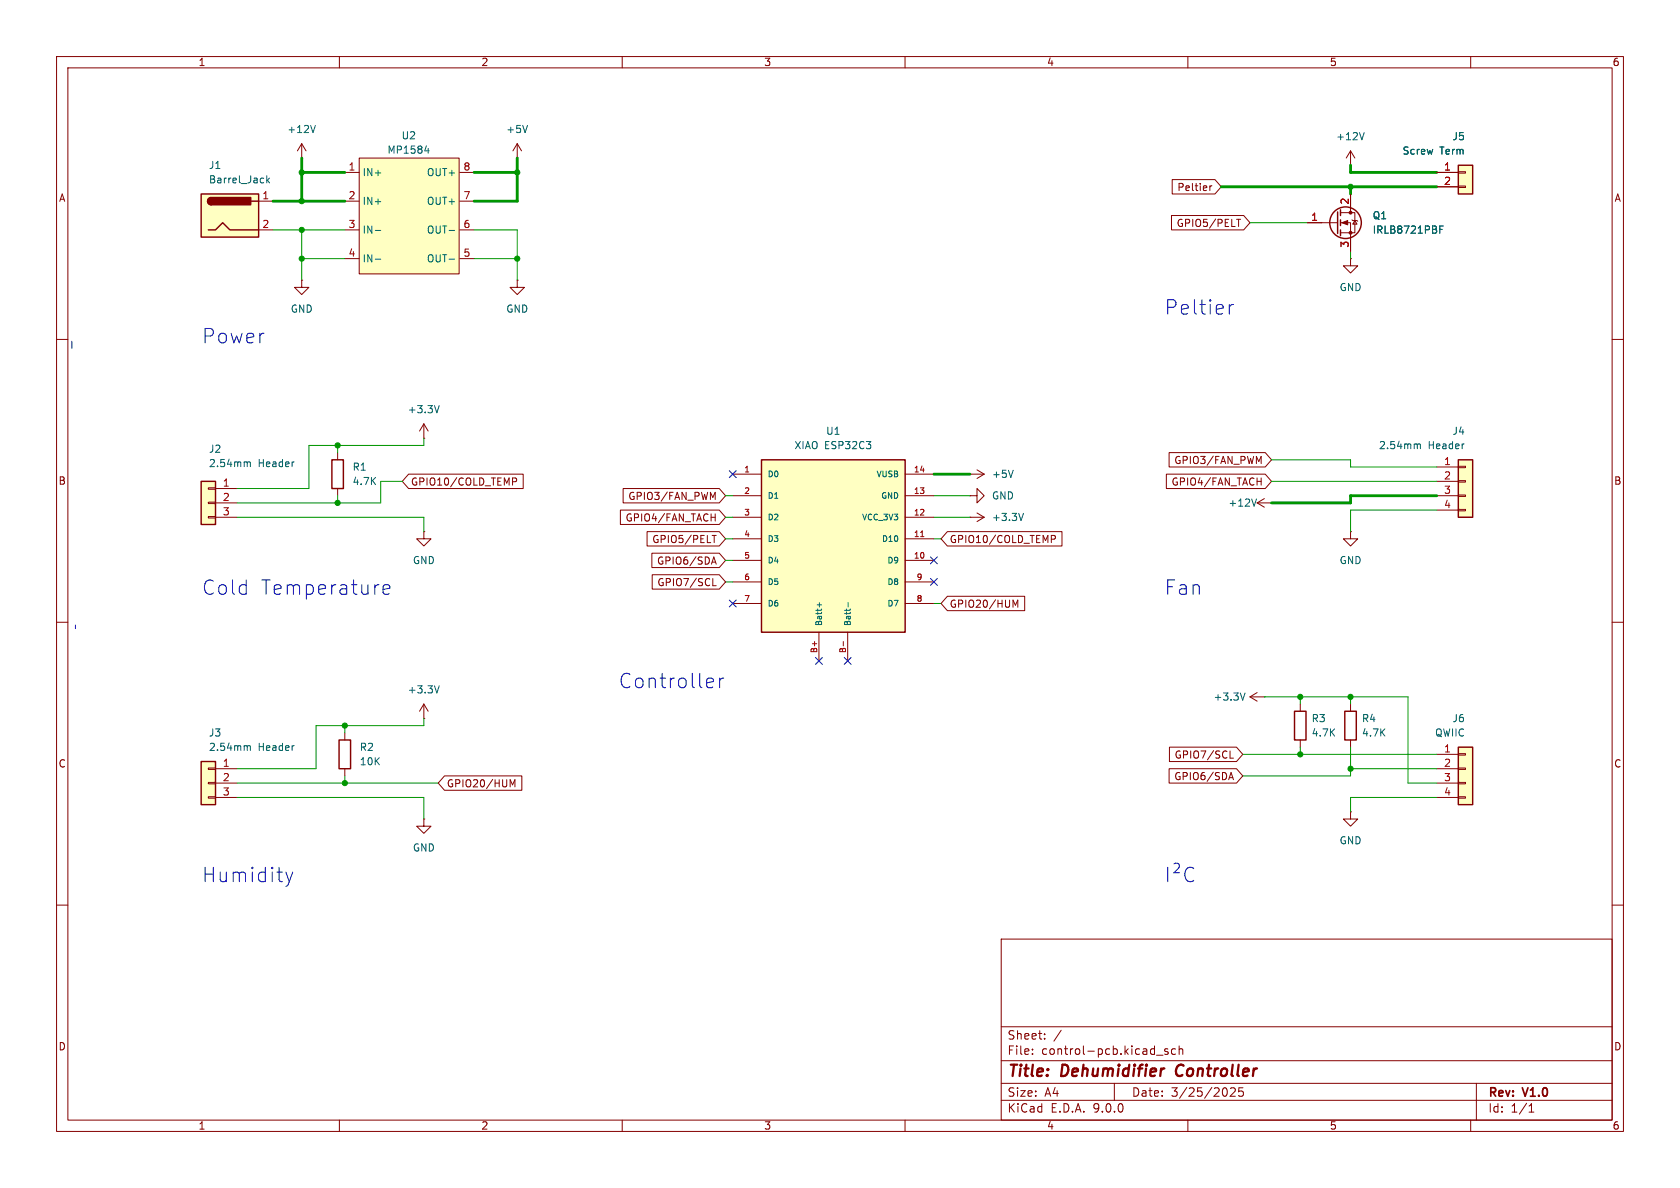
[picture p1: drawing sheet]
<svg xmlns="http://www.w3.org/2000/svg" width="297mm" height="210mm" viewBox="0 0 297 210" stroke-linecap="round" stroke-linejoin="round" font-family="sans-serif">
<g fill="none" stroke="#840000" stroke-width=".18">
<path d="M10 10h277v190h-277zM12 12h273v186h-273zM60 10v2M110 10v2M160 10v2M210 10v2M260 10v2M10 60h2M285 60h2M171.4 83.8h.1M171.4 83.8h2.6M172.7 83.1l1.3 .7"/>
<path d="M174 83.8l-1.3 .8M10 110h2M285 110h2M61 129.5v1.3M61 135.9v1.3M238.8 124.5v1.2M238.8 130.8v1.3M238.8 143.5v1.3h1.2l-1.2 1.3-1.3-1.3h1.3M238.8 143.5h.1M10 160h2M177 166h108v32h-108zM285 160h2"/>
<path d="M60 198v2M110 198v2M160 198v2M177 194.5h108M177 191.5h108M177 187.5h108M177 181.5h108M182.5 186.3v.1M182.5 185.5v.1M184.7 183.6v.1M184.7 182.8v.1M187.6 182.1l-1.3 2"/>
<path d="M197 191.5v3M204.5 186.5h1.1M206.5 185.5l-.4-.1-.2 .2 .1 .2 .5 .2v.3h-.6M207.8 185.5l-.4-.1-.3 .3v.4l.1 .2h.6M208.5 185.5l.2-.1 .3 .1 .1 .9M208.5 184.9v1.5M210 198v2M216.9 192.6v.9M217.5 192.4l.6-.1 .2 .1 .1 .3-.9 1.1h.9M219.7 192.3h-.7v.7l.2-.1h.5l.1 .3-.1 .5-.2 .1-.5-.1M260 198v2M261 191.5v6.5"/>
<path d="M270.3 196.6h.9M270.3 195.5l.4-.4v1.5"/>
</g>
<path d="M208.2 188.5a1.27 1.27 0 0 0 0 1.6" fill="none" stroke="#840000" stroke-width=".4"/>
<path d="M59.9 130.8h2.1v5.1h-2.1zM237.7 125.7h2.1v5.1h-2.1z" fill="none" stroke="#840000" stroke-width=".25"/>
<path d="M179.1 83.1l-.4 1.3" fill="none" stroke="#006464" stroke-width=".18"/>
<path d="M35.6 134.6h2.5v7.6h-2.5z" fill="#ffffc2"/>
<path d="M35.6 134.6h2.5v7.6h-2.5z" fill="none" stroke="#840000" stroke-width=".25"/>
<path d="M36.8 135.8h1.3v.2h-1.3zM36.8 138.3h1.3v.3h-1.3zM38.1 135.9h3.8M38.1 138.4h3.8M36.8 140.8h1.3v.3h-1.3zM38.1 141h3.8" fill="none" stroke="#840000" stroke-width=".18"/>
<path d="M43.7 132l.2-.2 .3 .1 .1 .8" fill="none" stroke="#006464" stroke-width=".18"/>
<path d="M257.8 81.3h2.5v10.1h-2.5z" fill="#ffffc2"/>
<g fill="none" stroke="#840000" stroke-width=".25">
<path d="M236.5 37.5v3.8M237 37.1v1M237 38.9v1M237 40.6v1.1M257.8 81.3h2.5v10.1h-2.5z"/>
<circle cx="237.9" cy="39.4" r="2.79"/>
</g>
<g fill="none" stroke="#840000" stroke-width=".18">
<path d="M231.1 39.4h5.4M237 37.6h2.5v3.5h-2.5M237 39.4h1.8v5.1M238.8 29.2h.1M238.8 26.7v2.5M238.8 34.3v3.3M238.8 26.7l-.8 1.2M238.8 26.7l.7 1.2M239 38.9l.1 .1h.8l.1 .1M239.5 39l.4 .6h-.8zM74.9 77.5h.1M74.9 74.9l-.7 1.3"/>
<path d="M74.9 74.9l.8 1.3M74.9 74.9v2.6M171.4 87.6h1.3v-1.2l1.3 1.2-1.3 1.3v-1.3M171.4 87.6h.1M171.4 91.4h.1M171.4 91.4h2.6M172.7 90.7l1.3 .7M174 91.4l-1.3 .8M222.2 88.9l1.3 .8M222.2 88.9h2.6M223.5 88.1l-1.3 .8M224.8 88.9h.1"/>
<path d="M254 82.6h3.8M254 85.1h3.8M254 87.6h3.8M254 90.2h3.8M257.8 82.4h1.3v.3h-1.3zM257.8 85h1.3v.2h-1.3zM257.8 87.5h1.3v.3h-1.3zM257.8 90h1.3v.3h-1.3zM74.9 144.8v1.3h1.3l-1.3 1.2-1.2-1.2h1.2M74.9 144.8h.1"/>
</g>
<path d="M241.2 23.4l-.4 1.3M255.1 39.9h-.6v1.3M254.5 40.6h.5M77.7 71.7l-.5 1.3M250.6 78.7l.1-.2h.3l.1 .8M180.9 90.7l-.4 1.3M222.1 88.2l-.4 1.3" fill="none" stroke="#006464" stroke-width=".18"/>
<g fill="#840000" stroke="#840000" stroke-width=".18">
<path d="M237.2 39.4l1.1-.4v.8z"/>
<circle cx="238.8" cy="37.6" r=".25"/>
<circle cx="238.8" cy="41.1" r=".25"/>
</g>
<path d="M257.8 29.2h2.5v5.1h-2.5z" fill="#ffffc2"/>
<path d="M257.8 29.2h2.5v5.1h-2.5z" fill="none" stroke="#840000" stroke-width=".25"/>
<path d="M254 30.5h3.8M254 33h3.8M257.8 30.4h1.3v.2h-1.3zM257.8 32.9h1.3v.2h-1.3zM91.4 49.5v1.3h1.3l-1.3 1.3-1.2-1.3h1.2M91.4 49.5h.1M238.8 45.7v1.3h1.2l-1.2 1.3-1.3-1.3h1.3M238.8 45.7h.1M74.9 94v1.3h1.3l-1.3 1.2-1.2-1.2h1.2M74.9 94h.1" fill="none" stroke="#840000" stroke-width=".18"/>
<path d="M257.8 132.1h2.5v10.1h-2.5z" fill="#ffffc2"/>
<path d="M257.8 132.1h2.5v10.1h-2.5z" fill="none" stroke="#840000" stroke-width=".25"/>
<path d="M254 133.4h3.8M254 135.9h3.8M254 138.4h3.8M257.8 133.2h1.3v.3h-1.3zM257.8 135.8h1.3v.2h-1.3zM257.8 138.3h1.3v.3h-1.3zM254 141h3.8M257.8 140.8h1.3v.3h-1.3z" fill="none" stroke="#840000" stroke-width=".18"/>
<path d="M35.6 85.1h2.5v7.6h-2.5z" fill="#ffffc2"/>
<path d="M35.6 85.1h2.5v7.6h-2.5zM228.9 125.7h2v5.1h-2z" fill="none" stroke="#840000" stroke-width=".25"/>
<g fill="none" stroke="#840000" stroke-width=".18">
<path d="M53.3 49.5v1.3h1.3l-1.3 1.3-1.2-1.3h1.2M53.3 49.5h.1M36.8 86.2h1.3v.3h-1.3zM36.8 88.8h1.3v.2h-1.3zM36.8 91.3h1.3v.3h-1.3zM38.1 86.4h3.8M38.1 88.9h3.8M38.1 91.4h3.8M221 123.2l1.2 .8M221 123.2h2.5M222.2 122.4l-1.2 .8M223.5 123.2h.1"/>
<path d="M229.9 124.5v1.2M229.9 130.8v1.3"/>
</g>
<path d="M43.7 81.8l.2-.2 .3 .1 .1 .8M220.1 122.5l-.4 1.3" fill="none" stroke="#006464" stroke-width=".18"/>
<path d="M35.6 34.3h10.1v7.6h-10.1z" fill="#ffffc2"/>
<path d="M35.6 34.3h10.1v7.6h-10.1zM37.3 34.9a.64 .64 0 0 0-.6 .7 .64 .64 0 0 0 .6 .6M44.4 35.6h1.3M36.8 40.6h1.3l1.3-1.2 1.2 1.2h5.1" fill="none" stroke="#840000" stroke-width=".25"/>
<g fill="#840000" stroke="#840000" stroke-width=".25">
<path d="M36.9 35.1l.4-.2v1.3a.63 .63 0 0 1-.5-.4 .63 .63 0 0 1 .1-.7z"/>
<path d="M37.3 34.9h7v1.3h-7z"/>
</g>
<path d="M45.7 35.6h2.6M45.7 40.6h2.6" fill="none" stroke="#840000" stroke-width=".18"/>
<path d="M47.2 31.1v1.2M47.3 31.8l.3 .5M47.6 31.5l-.4 .5" fill="none" stroke="#006464" stroke-width=".18"/>
<path d="M134.6 81.3h25.4v30.5h-25.4z" fill="#ffffc2"/>
<path d="M58.7 81.3h2v5.1h-2zM134.6 81.3h25.4v30.5h-25.4z" fill="none" stroke="#840000" stroke-width=".25"/>
<g fill="none" stroke="#840000" stroke-width=".18">
<path d="M91.4 27.9h.1M91.4 25.4l-.7 1.3M91.4 25.4l.8 1.3M91.4 25.4v2.5M59.7 80v1.3M59.7 86.4v1.2M129.5 83.8h5.1M129.5 87.6h5.1M129.5 91.4h5.1M129.5 95.3h5.1M129.5 99.1h5.1M160 83.8h5.1"/>
<path d="M160 87.6h5.1M160 91.4h5.1M160 95.3h5.1M160 99.1h5.1M238.8 94v1.3h1.2l-1.2 1.2-1.3-1.2h1.3M238.8 94h.1M129.5 102.9h5.1M129.5 106.7h5.1M144.8 111.8v5M149.9 111.8v5M160 102.9h5.1M160 106.7h5.1"/>
<path d="M74.9 127h.1M74.9 124.5l-.7 1.2M74.9 124.5l.8 1.2M74.9 124.5v2.5"/>
</g>
<path d="M162.8 94.9h.5M149.1 113.4v.8" fill="none" stroke="#a90000" stroke-width=".18"/>
<path d="M93.3 22.2l-.5 1.2M144.5 106.9h.7M144.9 106.5v.8M149.9 106.5v.8M77.7 121.2l-.5 1.3" fill="none" stroke="#006464" stroke-width=".18"/>
<path d="M63.5 27.9h17.7v20.5h-17.7z" fill="#ffffc2"/>
<g fill="none" stroke="#840000" stroke-width=".18">
<path d="M53.3 27.9h.1M53.3 25.4l-.7 1.3M53.3 25.4l.8 1.3M53.3 25.4v2.5M61 30.5h2.5M61 35.6h2.5M63.5 27.9h17.7v20.5h-17.7zM81.3 30.5h2.5M81.3 35.6h2.5M207.1 38.1h12.8l1.1 1.3-1.1 1.2h-12.8zM207.2 31.7h7.6l1.1 1.3-1.1 1.3h-7.6zM213.9 32.8v.9"/>
<path d="M214.2 32.8l-.3 .3M218.6 38.8h.7M219 38.8v1.2M231.1 39.4h2.6M238.8 34.3v2.5M254 30.5h3.8M254 33h3.8M61 40.6h2.5M61 45.7h2.5M81.3 40.6h2.5M81.3 45.7h2.5M238.8 41.9v2.6"/>
<path d="M72.2 83.8h20.3v2.6h-20.3l-1.1-1.3zM90.6 84.5h.5l.2 .2-.1 .4-.6 .1M109.7 90.2h17.5l1.1 1.2-1.1 1.3h-17.5zM110.2 86.4h17l1.1 1.2-1.1 1.3h-17zM114.4 94h12.8l1.1 1.3-1.1 1.2h-12.8zM115.2 97.8h12l1.1 1.3-1.1 1.2h-12zM125.7 91.4h.7M125.8 99.7l.4-1.2 .4 1.2M125.9 99.4h.6M125.9 94.7h.7M126 87.9l.4-.9v1.3M126.3 94.7v1.2"/>
<path d="M126.4 90.8v1.3M167.5 94h20.2v2.5h-20.2l-1.1-1.2zM185.9 94.7h.4l.3 .2-.1 .4h-.6M206.2 83.8h17.5l1.1 1.3-1.1 1.3h-17.5zM206.7 80h17l1.1 1.3-1.1 1.3h-17zM222.2 85.1h.8M222.5 81.6l.5-.9v1.3M223 84.5v1.3M115.3 101.6h11.9l1.1 1.3-1.1 1.2h-11.9zM126 103.5h.6M167.5 105.4h13.7v2.6h-13.7l-1.1-1.3zM179.1 106.1l.4 .9 .4-.9v1.3"/>
<path d="M78.6 137.2h13.7v2.5h-13.7l-1.1-1.3zM90.2 137.8l.4 .9 .4-.9v1.3M206.7 135.9h11.9l1.1 1.3-1.1 1.2h-11.9zM206.7 132.1h11.9l1.1 1.3-1.1 1.2h-11.9zM217.2 137.8l.4-1.2 .5 1.2M217.3 137.5h.6M217.5 134h.6"/>
</g>
<path d="M55.8 22.2l-.5 1.2M75.1 26.7h.8M75.7 26.2v.9M255.1 39.9h-.6v1.3M66.3 40.7h1M66.3 45.8h1M79.4 40.7h1M79.4 45.8h1M254.5 40.6h.5" fill="none" stroke="#006464" stroke-width=".18"/>
<g fill="none" stroke="#0000c2" stroke-width=".18">
<path d="M217.3 53.8v1.7M218.1 53.8a.65 .65 0 0 0-.8 .5M12.7 60.3v1.3M13.3 110.5v.6M67.7 104.2l1.2-.2-.1-.5-.7-.1-.4 .3v1l.1 .2 .3 .2 .7-.2M125.8 119.9l.2 .1 .1 .5-1.2 .2M127.2 119.9v1.7M127.9 119.9a.65 .65 0 0 0-.7 .5M126 121.4l-.2 .2M50.5 154.2l.6 1.7M51.1 155.9l-.2 .6-.4 .2M51.7 154.2l-.6 1.7"/>
<path d="M206.4 153.3v2.6M207.5 152.7l.6-.1a.51 .51 0 0 1 .3 .8l-.9 .9h1M211 153.6a.95 .95 0 0 0-1-.2 .95 .95 0 0 0-.5 1 1.08 1.08 0 0 0 .3 1.1 1.08 1.08 0 0 0 1.1 .2l.1-.1"/>
</g>
<g fill="none" stroke="#009600" stroke-width=".18">
<path d="M221 39.4h10.1M48.3 40.6h12.7M53.3 40.6v8.9M53.3 45.7h7.7M83.8 40.6h7.6v8.9M83.8 45.7h7.6M238.8 44.5v1.2M59.7 78.7v1.3M74.9 77.5v1.2h-20.3v7.7h-12.7M41.9 91.4h33v2.6M59.7 87.6v1.3M71.1 85.1h-3.8v3.8h-25.4"/>
<path d="M128.3 91.4h1.2M128.3 87.6h1.2M128.3 95.3h1.2M128.3 99.1h1.2M165.1 91.4h6.3M165.1 87.6h6.3M165.1 95.3h1.3M224.8 85.1h29.2M224.8 81.3h14v1.3h15.2M254 90.2h-15.2v3.8M128.3 102.9h1.2M165.1 106.7h1.3"/>
<path d="M41.9 138.4h35.6M61 128.3v1.2M61 137.2v1.2M74.9 127v1.3h-19v7.6h-14M219.7 133.4h34.3M223.5 123.2h25.4v15.2h5.1M229.9 123.2v1.3M229.9 132.1v1.3M238.8 135.9h15.2M238.8 123.2v1.3M238.8 132.1v5.1h-19.1M41.9 141h33v3.8"/>
<path d="M254 141h-15.2v2.5"/>
</g>
<path d="M48.3 35.6h12.7M53.3 27.9v7.7M53.3 30.5h7.7M83.8 30.5h7.6M91.4 27.9v7.7h-7.6M215.9 33h38.1M238.8 29.2v1.3h15.2M238.8 33v1.3M165.1 83.8h6.3M254 87.6h-15.2v1.3h-14" fill="none" stroke="#009600" stroke-width=".51"/>
<path d="M128.9 83.2l1.2 1.2M130.1 83.2l-1.2 1.2M164.5 98.5l1.2 1.2M165.7 98.5l-1.2 1.2M128.9 106.1l1.2 1.2M130.1 106.1l-1.2 1.2M144.2 116.2l1.2 1.2M145.4 116.2l-1.2 1.2M149.3 116.2l1.2 1.2M150.5 116.2l-1.2 1.2M164.5 102.3l1.2 1.2M165.7 102.3l-1.2 1.2" fill="none" stroke="#000084" stroke-width=".18"/>
<g fill="#009600" stroke="#009600" stroke-width=".18">
<circle cx="61" cy="138.4" r=".46"/>
<circle cx="61" cy="128.3" r=".46"/>
<circle cx="59.7" cy="88.9" r=".46"/>
<circle cx="229.9" cy="133.4" r=".46"/>
<circle cx="238.8" cy="123.2" r=".46"/>
<circle cx="91.4" cy="45.7" r=".46"/>
<circle cx="53.3" cy="45.7" r=".46"/>
<circle cx="59.7" cy="78.7" r=".46"/>
<circle cx="53.3" cy="40.6" r=".46"/>
<circle cx="53.3" cy="35.6" r=".46"/>
<circle cx="53.3" cy="30.5" r=".46"/>
<circle cx="91.4" cy="30.5" r=".46"/>
<circle cx="229.9" cy="123.2" r=".46"/>
<circle cx="238.8" cy="135.9" r=".46"/>
<circle cx="238.8" cy="33" r=".46"/>
</g>
<g font-size="3.5" fill="#0000c2">
<text x="205.7" y="55.9">Peltier</text>
<text x="35.6" y="60.9">Power</text>
<text x="35.6" y="105.4">Cold</text>
<text x="45.9" y="105.4">Temperature</text>
<text x="205.7" y="105.4">Fan</text>
<text x="109.2" y="121.9">Controller</text>
<text x="35.6" y="156.2">Humidity</text>
</g>
<g font-size="2.8" fill="#840000">
<text x="178" y="190.9">Title:</text>
<text x="187.7" y="190.9">Dehumidifier</text>
<text x="208.7" y="190.9">Controller</text>
</g>
<g font-size="2.1" fill="#840000">
<text x="178" y="184">Sheet:</text>
<text x="178" y="186.7">File:</text>
<text x="184.1" y="186.7">control-pcb.kicad_sch</text>
<text x="178" y="196.9">KiCad</text>
<text x="178" y="194.1">Size:</text>
<text x="184.7" y="194.1">A4</text>
<text x="185.7" y="196.9">E.D.A.</text>
<text x="193.3" y="196.9">9.0.0</text>
<text x="200" y="194.1">Date:</text>
<text x="207" y="194.1">3/25/2025</text>
<text x="263" y="194.3">Rev:</text>
<text x="263" y="196.9">Id:</text>
<text x="267.1" y="196.9">1/1</text>
<text x="269.4" y="194.3">V1.0</text>
</g>
<g font-size="1.8" fill="#840000">
<text x="35" y="11.9">1</text>
<text x="85" y="11.9">2</text>
<text x="135" y="11.9">3</text>
<text x="185" y="11.9">4</text>
<text x="235" y="11.9">5</text>
<text x="285" y="11.9">6</text>
<text x="10.3" y="35.9">A</text>
<text x="208" y="34">Peltier</text>
<text x="285.3" y="35.9">A</text>
<text x="207.9" y="40.3">GPIO5/PELT</text>
<text x="207.5" y="82.2">GPIO3/FAN_PWM</text>
<text x="10.3" y="85.9">B</text>
<text x="72.5" y="86">GPIO10/COLD_TEMP</text>
<text x="111" y="88.6">GPIO3/FAN_PWM</text>
<text x="207" y="86">GPIO4/FAN_TACH</text>
<text x="285.3" y="85.9">B</text>
<text x="110.5" y="92.4">GPIO4/FAN_TACH</text>
<text x="115.2" y="96.2">GPIO5/PELT</text>
<text x="116.1" y="100">GPIO6/SDA</text>
<text x="167.8" y="96.2">GPIO10/COLD_TEMP</text>
<text x="116.1" y="103.8">GPIO7/SCL</text>
<text x="167.8" y="107.6">GPIO20/HUM</text>
<text x="10.3" y="135.9">C</text>
<text x="207.6" y="134.3">GPIO7/SCL</text>
<text x="285.3" y="135.9">C</text>
<text x="78.9" y="139.4">GPIO20/HUM</text>
<text x="207.5" y="138.1">GPIO6/SDA</text>
<text x="10.3" y="185.9">D</text>
<text x="285.3" y="185.9">D</text>
<text x="35" y="199.9">1</text>
<text x="85" y="199.9">2</text>
<text x="135" y="199.9">3</text>
<text x="185" y="199.9">4</text>
<text x="235" y="199.9">5</text>
<text x="285" y="199.9">6</text>
</g>
<g font-size="1.8" fill="#006464">
<text x="50.7" y="23.7">+12V</text>
<text x="89.4" y="23.7">+5V</text>
<text x="68.4" y="27.4">MP1584</text>
<text x="70.9" y="24.8">U2</text>
<text x="236.1" y="25">+12V</text>
<text x="247.9" y="27.5">Screw</text>
<text x="254.5" y="27.5">Term</text>
<text x="256.7" y="25">J5</text>
<text x="36.8" y="30.1">J1</text>
<text x="36.8" y="32.6">Barrel_Jack</text>
<text x="64" y="31.3">IN+</text>
<text x="75.4" y="31.3">OUT+</text>
<text x="64" y="36.4">IN+</text>
<text x="64" y="41.5">IN-</text>
<text x="75.4" y="36.4">OUT+</text>
<text x="75.4" y="41.5">OUT-</text>
<text x="242.6" y="41.5">IRLB8721PBF</text>
<text x="242.6" y="39">Q1</text>
<text x="64" y="46.6">IN-</text>
<text x="75.4" y="46.6">OUT-</text>
<text x="236.7" y="51.7">GND</text>
<text x="51.3" y="55.5">GND</text>
<text x="89.4" y="55.5">GND</text>
<text x="72" y="73.3">+3.3V</text>
<text x="145.9" y="77.1">U1</text>
<text x="256.7" y="77.1">J4</text>
<text x="36.8" y="80.2">J2</text>
<text x="36.8" y="82.8">2.54mm</text>
<text x="45.6" y="82.8">Header</text>
<text x="62.2" y="83.4">R1</text>
<text x="140.4" y="79.6">XIAO ESP32C3</text>
<text x="243.7" y="79.6">2.54mm</text>
<text x="252.5" y="79.6">Header</text>
<text x="62.2" y="86">4.7K</text>
<text x="175.3" y="84.7">+5V</text>
<text x="175.3" y="88.5">GND</text>
<text x="217.1" y="89.8">+12V</text>
<text x="175.3" y="92.3">+3.3V</text>
<text x="72.9" y="99.9">GND</text>
<text x="236.7" y="99.9">GND</text>
<text x="72" y="122.8">+3.3V</text>
<text x="214.4" y="124.1">+3.3V</text>
<text x="36.8" y="130.4">J3</text>
<text x="231.8" y="127.9">R3</text>
<text x="231.8" y="130.4">4.7K</text>
<text x="240.7" y="127.9">R4</text>
<text x="240.7" y="130.4">4.7K</text>
<text x="253.6" y="130.4">QWIIC</text>
<text x="256.7" y="127.9">J6</text>
<text x="36.8" y="132.9">2.54mm</text>
<text x="45.6" y="132.9">Header</text>
<text x="63.5" y="132.9">R2</text>
<text x="63.5" y="135.5">10K</text>
<text x="236.7" y="149.5">GND</text>
<text x="72.9" y="150.7">GND</text>
</g>
<g font-size="1.8" fill="#a90000">
<text x="46.3" y="35.3">1</text>
<text x="61.5" y="30.2">1</text>
<text x="61.5" y="35.3">2</text>
<text x="81.8" y="30.2">8</text>
<text x="81.8" y="35.3">7</text>
<text x="255.2" y="30.2">1</text>
<text x="255.2" y="32.8">2</text>
<text x="46.3" y="40.4">2</text>
<text x="61.5" y="40.4">3</text>
<text x="81.8" y="40.4">6</text>
<text x="231.7" y="39.1">1</text>
<text x="238.5" y="36.3" transform="rotate(-90 238.5 36.3)">2</text>
<text x="61.5" y="45.5">4</text>
<text x="81.8" y="45.5">5</text>
<text x="238.5" y="43.9" transform="rotate(-90 238.5 43.9)">3</text>
<text x="255.2" y="82.3">1</text>
<text x="39.3" y="86.1">1</text>
<text x="39.3" y="88.6">2</text>
<text x="255.2" y="84.8">2</text>
<text x="255.2" y="87.4">3</text>
<text x="255.2" y="89.9">4</text>
<text x="39.3" y="91.2">3</text>
<text x="39.3" y="135.6">1</text>
<text x="255.2" y="133.1">1</text>
<text x="255.2" y="135.6">2</text>
<text x="39.3" y="138.2">2</text>
<text x="39.3" y="140.7">3</text>
<text x="255.2" y="138.2">3</text>
<text x="255.2" y="140.7">4</text>
</g>
<g font-size="1.4" fill="#a90000">
<text x="131.5" y="83.6">1</text>
<text x="161.5" y="83.6">14</text>
<text x="131.5" y="87.4">2</text>
<text x="161.5" y="87.4">13</text>
<text x="131.5" y="91.2">3</text>
<text x="131.5" y="95">4</text>
<text x="161.5" y="95">11</text>
<text x="161.5" y="91.2">12</text>
<text x="131.5" y="98.8">5</text>
<text x="161.5" y="98.8">10</text>
<text x="131.5" y="102.6">6</text>
<text x="131.5" y="106.4">7</text>
<text x="161.9" y="102.6">9</text>
<text x="161.9" y="106.4">8</text>
<text x="144.5" y="115.6" transform="rotate(-90 144.5 115.6)">B+</text>
<text x="149.6" y="115.6" transform="rotate(-90 149.6 115.6)">B-</text>
</g>
<g font-size="1.4" fill="#006464">
<text x="135.6" y="84.6">D0</text>
<text x="135.6" y="88.4">D1</text>
<text x="154.8" y="84.6">VUSB</text>
<text x="155.7" y="88.4">GND</text>
<text x="135.6" y="92.2">D2</text>
<text x="135.6" y="96">D3</text>
<text x="152.3" y="92.2">VCC_3V3</text>
<text x="155.8" y="96">D10</text>
<text x="135.6" y="99.8">D4</text>
<text x="156.8" y="99.8">D9</text>
<text x="135.6" y="103.6">D5</text>
<text x="135.6" y="107.4">D6</text>
<text x="156.8" y="103.6">D8</text>
<text x="156.8" y="107.4">D7</text>
<text x="145.5" y="110.7" transform="rotate(-90 145.5 110.7)">Batt+</text>
<text x="150.6" y="110.7" transform="rotate(-90 150.6 110.7)">Batt-</text>
</g>
</svg>
